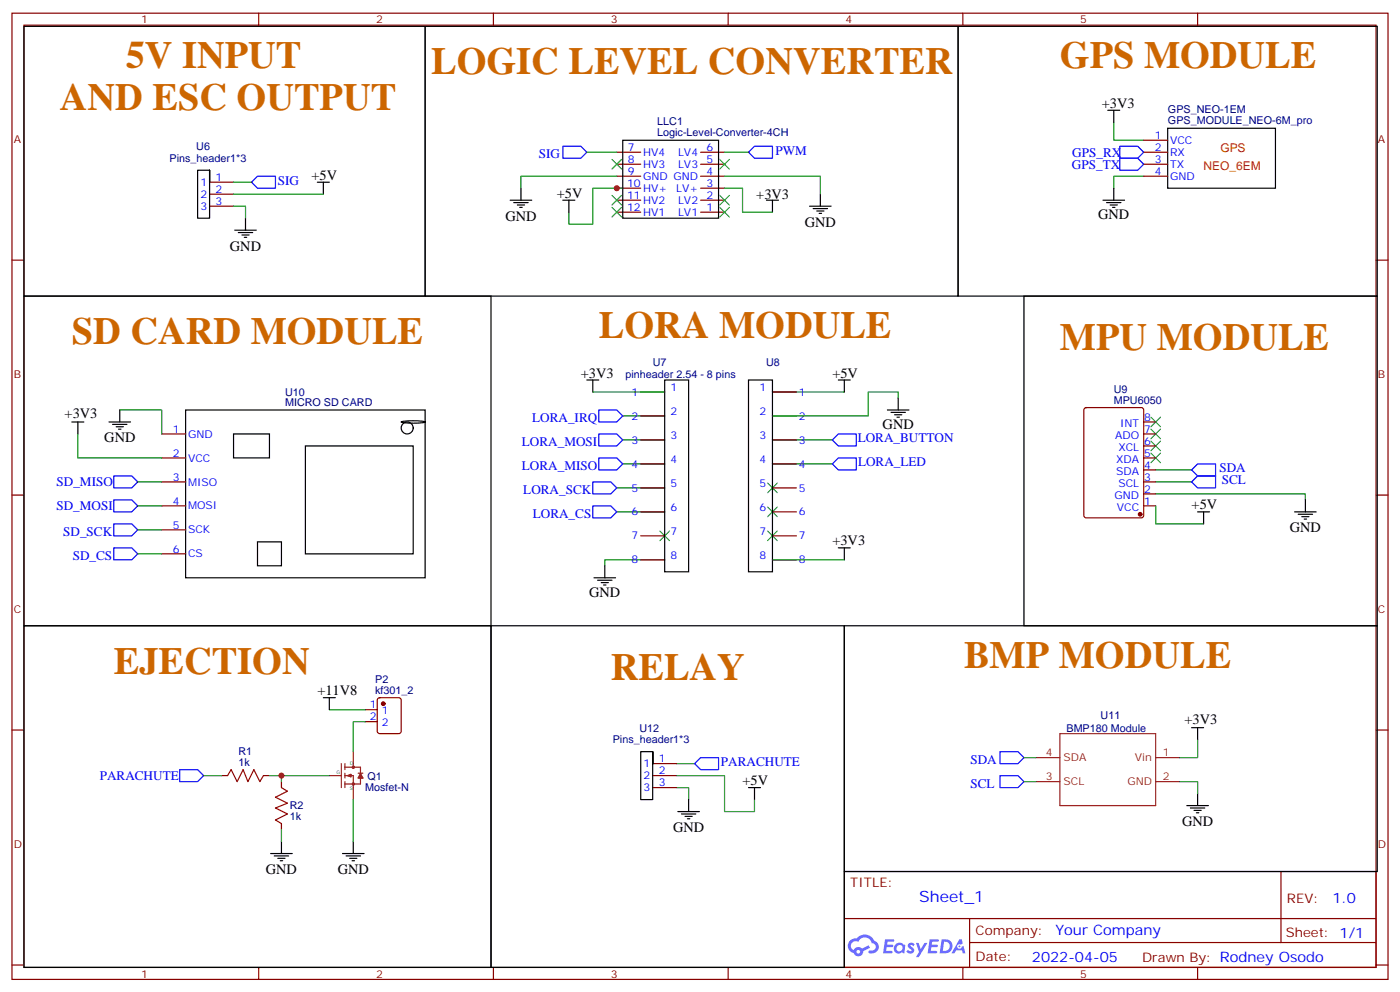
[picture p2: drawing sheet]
<svg xmlns="http://www.w3.org/2000/svg" width="412mm" height="292mm" viewBox="0 0 412 292" stroke-linecap="round" stroke-linejoin="round" font-family="sans-serif">
<g fill="none" stroke="#870000" stroke-width=".35">
<path d="M3.5 3.9h405.4v284.3h-405.4zM7.1 7.4h398.2v277.3h-398.2zM76.2 3.9v3.5M145.3 3.9v3.5M214.5 3.9v3.5M283.6 3.9v3.5M352.8 3.9v3.5M3.5 76.6h3.6M405.3 76.6h3.6M3.5 145.7h3.6M405.3 145.7h3.6M3.5 214.8h3.6"/>
<path d="M405.3 214.8h3.6M248.7 256.5h156.6v28.2h-156.6zM377.3 256.5v20.9M248.7 270.3h156.5M285.6 277.4h119.6M285.6 270.3v14.1M3.5 284h3.6M76.2 284.7v3.5M145.3 284.7v3.5M214.5 284.7v3.5M283.6 284.7v3.5M352.8 284.7v3.5"/>
<path d="M405.3 284h3.6"/>
</g>
<g fill="#5487ff">
<path d="M267.7 277.6a1.22 1.22 0 0 1 1.7 .3l-.4 .6a.47 .47 0 0 0-.3-.4 .47 .47 0 0 0-.5 .2l.1 .2a1.14 1.14 0 0 1 .8 1.8 1.14 1.14 0 0 1-1.9-.1l-.2-.1 .5-.6 .7 .4a.29 .29 0 0 0 .3-.2 .29 .29 0 0 0-.2-.3 1.04 1.04 0 0 1-.6-1.8z"/>
<path d="M260.7 276.4h2.4l.3 .2-.2 .5h-1.8l-.1 .9h1.5l.3 .4-.3 .3h-1.6l-.2 1.1 1.7 .1 .2 .3-.2 .3-2.6 .1z"/>
<path d="M273.8 276.4h2.4l.3 .2-.1 .5h-1.8l-.2 .9h1.6l.3 .4-.4 .3h-1.6l-.1 1.1 1.7 .1 .2 .3-.2 .3h-2.6z"/>
<path d="M282.6 276.4h.7l.3 1.3-.6 .3a.69 .69 0 0 0-1 .2 .69 .69 0 0 0 .4 1 .69 .69 0 0 0 .9-.6l.5-.3 .6 2.2h-.8l-.2-.8h-1.8l-.5 .8h-.8z"/>
<path d="M269.8 277.5h.8l.6 1.8 1.1-1.8h.9l-2.6 4.2h-.8l.9-1.6z"/>
<path d="M277.4 276.4l-.6 4.2h1.3a2.11 2.11 0 0 0 2.5-2.2 2.11 2.11 0 0 0-2.5-2zM278.1 277.1a1.39 1.39 0 0 1 1.7 1.5 1.39 1.39 0 0 1-1.8 1.2h-.3z"/>
<path d="M263.7 278a1.54 1.54 0 0 0-.1 2.2 1.54 1.54 0 0 0 2.2 .1l.6 .3 .3-2.3-.2-.3h-.4a1.49 1.49 0 0 0-2.4 0zM264 279a.94 .94 0 0 1 1.8 0 .94 .94 0 0 1-1.8 0z"/>
<path d="M250.4 276.8a2.18 2.18 0 0 0 1.1 3.7 1.44 1.44 0 0 0 1.6 .9 1.44 1.44 0 0 0 1.2-1.5l2-1-.5-.7-1.9 1a1.47 1.47 0 0 0-2.4 .4 1.39 1.39 0 0 1-.7-1.9 1.39 1.39 0 0 1 2-.5 2.12 2.12 0 0 1 2.2-1.3 2.12 2.12 0 0 1 1.9 1.7 1.14 1.14 0 0 1 1.1 1.4 1.14 1.14 0 0 1-1.7 .7 .43 .43 0 0 0-.5 .4 .43 .43 0 0 0 .4 .5 1.98 1.98 0 0 0 2.5-1.3 1.98 1.98 0 0 0-1.2-2.5 3.1 3.1 0 0 0-5.3-.7l-.9 .1zM252.3 280.1a.55 .55 0 0 1 1.1 0 .55 .55 0 0 1-1.1 0z"/>
<circle cx="282.6" cy="278.5" r=".26"/>
</g>
<g fill="none" stroke="#3c3" stroke-width=".35">
<path d="M180.3 46.9l2.8 2.8M180.3 57.5l2.8 2.8M183.1 46.9l-2.8 2.8M183.1 57.5l-2.8 2.8M212 46.9l2.8 2.8M212 57.5l2.8 2.8M214.8 46.9l-2.8 2.8M214.8 57.5l-2.8 2.8M180.3 61l2.8 2.9M183.1 61l-2.8 2.9M212 61l2.8 2.9M214.8 61l-2.8 2.9"/>
<path d="M339 122.8l2.8 2.8M339 126.3l2.8 2.8M339 129.8l2.8 2.8M339 133.3l2.8 2.9M341.8 122.8l-2.8 2.8M341.8 126.3l-2.8 2.8M341.8 129.8l-2.8 2.8M341.8 133.3l-2.8 2.9M194.4 156.3l2.8 2.8M197.2 156.3l-2.8 2.8M226.1 156.3l2.9 2.8M226.1 149.2l2.9 2.8"/>
<path d="M226.1 142.2l2.9 2.8M229 156.3l-2.9 2.8M229 149.2l-2.9 2.8M229 142.2l-2.9 2.8"/>
</g>
<g fill="none" stroke="#008700" stroke-width=".35">
<path d="M328.1 36v5.3h8.8M68.8 53.6h5.3M68.8 57.2h26.4M172.9 44.8h8.8M181.7 51.9h-28.2v3.5M183.4 55.4h-8.8v10.6h-7v-3.6M213.4 51.9h28.3v5.3M213.4 55.4h5.3v7h8.8M213.4 44.8h7.1M336.9 51.9h-8.8v3.5M68.8 60.7h3.5v3.5M174.6 115.4h21.2"/>
<path d="M227.5 115.4h21.2M264.6 117.1v-1.7h-8.8v7h-28.3M22.9 127.7v7.1h24.7M35.3 120.6h12.3v7.1M183.4 136.5h12.4M183.4 129.5h12.4M183.4 122.4h12.4M227.5 136.5h17.7M227.5 129.5h17.7M340.4 138.3h10.6M40.6 141.8h7M40.6 148.9h7"/>
<path d="M40.6 155.9h7M181.7 143.6h14.1M181.7 150.6h14.1M340.4 145.3h44.1v1.8M340.4 148.9v5.3h14.1M340.4 141.8h10.6M40.6 163h7M195.8 164.7h-17.6v1.8M227.5 164.7h21.2M97 208.8h10.6M107.6 212.4h-3.5v8.8M352.8 217.7v5.3h-5.3"/>
<path d="M60 228.2h5.3M79.4 228.2h3.5v1.8M82.9 228.2h14.1M104.1 235.3v12.3M199.3 231.8h3.5v3.5M199.3 228.2h14.1v10.6h8.8v-3.5M199.3 224.7h5.3M301.6 223h3.6M301.6 230h3.6M347.5 230h5.3v3.5M82.9 244.1v3.5"/>
</g>
<g fill="none" stroke="#870000" stroke-width=".35">
<path d="M61.7 53.6h7.1M61.7 57.2h7.1M181.7 51.9h7M181.7 48.3h7M181.7 44.8h7M181.7 58.9h7M181.7 55.4h7M206.4 51.9h7M206.4 48.3h7M206.4 44.8h7M206.4 58.9h7M206.4 55.4h7"/>
<path d="M336.9 51.9h7.1M336.9 48.3h7.1M336.9 44.8h7.1M336.9 41.3h7.1M61.7 60.7h7.1M181.7 62.4h7M206.4 62.4h7M188.7 115.4h7.1M227.5 115.4h7.1M47.6 127.7h7.1M47.6 134.8h7.1M188.7 122.4h7.1"/>
<path d="M188.7 129.5h7.1M188.7 136.5h7.1M227.5 122.4h7.1M227.5 129.5h7.1M227.5 136.5h7.1M319.5 120.2l.5-.3h16.2l.6 .5 .1 31.3-.5 .6-16.4 .1-.7-.5v-31.3zM336.9 124.2h3.5M336.9 127.7h3.5M336.9 131.2h3.5M336.9 134.8h3.5M336.9 138.3h3.5M47.6 141.8h7.1"/>
<path d="M47.6 148.9h7.1M47.6 155.9h7.1M188.7 143.6h7.1M188.7 150.6h7.1M188.7 157.7h7.1M227.5 143.6h7.1M227.5 150.6h7.1M227.5 157.7h7.1M336.9 141.8h3.5M336.9 145.3h3.5M336.9 148.9h3.5M47.6 163h7.1"/>
<path d="M188.7 164.7h7.1M227.5 164.7h7.1M107.6 208.8h3.5M107.6 212.4h3.5M111.4 205.5l.4-.2h5.7l.6 .4 .1 9.5-.5 .6-5.9 .1-.6-.5-.1-9.4zM65.3 228.2h1.7M77.6 228.2h1.8M82.9 230v1.8M192.3 228.2h7M192.3 224.7h7M192.3 231.8h7M82.9 242.4v1.7"/>
</g>
<g fill="#870000" stroke="#870000" stroke-width=".35">
<circle cx="335.8" cy="151.3" r=".53"/>
<circle cx="112.9" cy="207.1" r=".53"/>
</g>
<g fill="none" stroke="#00f" stroke-width=".35">
<path d="M74.1 53.6l1.7-1.7h5.3v3.5h-5.3zM165.8 43h5.3l1.8 1.8-1.8 1.8h-5.3zM220.5 44.8l1.7-1.8h5.3v3.6h-5.3zM329.8 46.6h5.3l1.8 1.7-1.8 1.8h-5.3zM329.8 43h5.3l1.8 1.8-1.8 1.8h-5.3zM176.4 120.6h5.3l1.7 1.8-1.7 1.8h-5.3zM176.4 127.7h5.3l1.7 1.8-1.7 1.7h-5.3zM176.4 134.8h5.3l1.7 1.7-1.7 1.8h-5.3zM245.2 129.5l1.7-1.8h5.3v3.5h-5.3zM245.2 136.5l1.7-1.7h5.3v3.5h-5.3zM351 138.3l1.8-1.8h5.3v3.6h-5.3zM33.5 140.1h5.3l1.8 1.7-1.8 1.8h-5.3z"/>
<path d="M33.5 147.1h5.3l1.8 1.8-1.8 1.7h-5.3zM33.5 154.2h5.3l1.8 1.7-1.8 1.8h-5.3zM174.6 148.9h5.3l1.8 1.7-1.8 1.8h-5.3zM174.6 141.8h5.3l1.8 1.8-1.8 1.7h-5.3zM351 141.8l1.8-1.7h5.3v3.5h-5.3zM33.5 161.2h5.3l1.8 1.8-1.8 1.7h-5.3zM52.9 226.5h5.3l1.8 1.7-1.8 1.8h-5.3zM204.6 224.7l1.8-1.7h5.3v3.5h-5.3zM294.6 228.2h5.3l1.7 1.8-1.7 1.8h-5.3zM294.6 221.2h5.3l1.7 1.8-1.7 1.7h-5.3z"/>
</g>
<g fill="none" stroke="#000" stroke-width=".35">
<path d="M7.1 7.8h118.1v79.3h-118.1zM125.2 7.8h157v79.3h-157zM282.2 7.8h123.5v79.3h-123.5zM326.3 32.5h3.5M328.1 32.5v3.5M344 37.7h31.7v17.7h-31.7zM58.2 50.1h3.5v14.1h-3.5zM93.5 53.6h3.5M95.2 53.6v3.6M150.3 58.9h6.3M151.3 59.6h4.3M153.5 55.4v3.5"/>
<path d="M165.8 58.9h3.5M167.6 58.9v3.5M183.4 41.3h28.3v22.9h-28.3zM225.8 58.9h3.5M227.5 58.9v3.5M241.7 57.2v3.5M324.9 58.9h6.4M326 59.6h4.2M328.1 55.4v3.5M69.1 67.7h6.4M70.2 68.4h4.2M71.3 69.1h2.1"/>
<path d="M72 69.8h.7M72.3 64.2v3.5M152.4 60.3h2.1M153.1 61h.7M238.5 60.7h6.3M239.5 61.4h4.3M240.6 62.1h2.1M241.3 62.8h.7M327 60.3h2.1M327.7 61h.7M7.1 87.1h137.5v97h-137.5zM301.6 87.1h104.1v97h-104.1z"/>
<path d="M172.9 111.8h3.5M174.6 111.8v3.6M195.8 111.8h7v56.5h-7zM220.5 111.8h7v56.5h-7zM246.9 111.8h3.6M248.7 111.8v3.6M264.6 117.1v3.5M21.2 124.2h3.5M22.9 124.2v3.5M32.1 124.2h6.4M33.2 124.9h4.2M34.2 125.6h2.1"/>
<path d="M34.9 126.3h.7M35.3 120.6v3.6M54.7 120.6h70.5v49.4h-70.5zM68.8 127.7h10.6v7.1h-10.6zM90 131.2h31.7v31.8h-31.7zM118.2 124.2a17.8 17.8 0 0 1 7 0 17.8 17.8 0 0 1-7 0zM261.4 120.6h6.4M262.5 121.4h4.2M263.5 122.1h2.1M264.2 122.8h.7M75.8 159.5h7.1v7h-7.1zM352.8 150.6h3.5"/>
<path d="M354.5 150.6v3.6M381.4 150.6h6.3M382.4 151.3h4.2M383.5 152h2.1M384.2 152.8h.7M384.5 147.1v3.5M175 170h6.3M176 170.7h4.3M177.1 171.4h2.1M177.8 172.2h.7M178.2 166.5v3.5M246.9 161.2h3.6"/>
<path d="M248.7 161.2v3.5M7.1 184.1h137.5v100.6h-137.5zM144.6 184.1h104.1v100.6h-104.1zM248.7 184.1h157v72.4h-157zM95.2 205.3h3.6M97 205.3v3.5M351 214.1h3.5M352.8 214.1v3.6M188.7 221.2h3.6v14.1h-3.6zM199.7 238.8h6.3M200.7 239.5h4.3M202.8 235.3v3.5"/>
<path d="M220.5 231.8h3.5M222.2 231.8v3.5M349.6 237.1h6.4M350.7 237.8h4.2M351.7 238.5h2.1M352.4 239.2h.7M352.8 233.5v3.6M79.7 251.2h6.4M80.8 251.9h4.2M81.8 252.6h2.2M82.5 253.3h.8M82.9 247.6v3.6"/>
<path d="M100.9 251.2h6.3M102 251.9h4.2M103 252.6h2.1M103.7 253.3h.7M104.1 247.6v3.6M201.8 240.2h2.1M202.5 240.9h.7"/>
<circle cx="119.9" cy="125.9" r="1.76"/>
</g>
<g fill="none" stroke="#8c2424" stroke-width=".35">
<path d="M312.2 215.9h28.2v21.2h-28.2zM97 228.2h3.5M100.5 224.7v7.1M101.6 228.2h2.5v7.1M101.6 225.8h4.6v4.9h-4.6M101.6 224.7v1.8M101.6 227.5v1.5M101.6 230v1.8M103.4 227.9l-1.1 .3 1.1 .4M103.4 227.9v.7M103.4 227.9l-.7 .3 .7 .4M103.4 227.9l-.4 .3"/>
<path d="M104.1 221.2v4.6M105.5 227.5h1.4M106.2 227.5l.7 1.5h-1.4zM106.2 228.2l-.4 .8M106.2 228.2l.3 .8M106.2 228.2l-.4 .4M106.2 228.2l.3 .4M305.2 223h7M305.2 230h7M340.4 223h7.1M340.4 230h7.1"/>
<circle cx="104.1" cy="230.7" r=".35"/>
<circle cx="104.1" cy="225.8" r=".35"/>
</g>
<path d="M67 228.2l1.1-1.7 1.7 3.5 1.8-3.5 1.4 3.5 1.8-3.5 1.8 3.5 1-1.8M82.9 231.8l1.8 1-3.6 1.8 3.6 1.8-3.6 1.4 3.6 1.7-3.6 1.8 1.8 1.1" fill="none" stroke="#a10000" stroke-width=".35"/>
<g fill="#c00">
<circle cx="82.9" cy="228.2" r=".88"/>
<circle cx="181.7" cy="55.4" r=".88"/>
</g>
<g font-size="11.3" fill="#c60">
<text x="37" y="20.1">5V INPUT</text>
<text x="127" y="21.9">LOGIC LEVEL CONVERTER</text>
<text x="312.2" y="20.1">GPS MODULE</text>
<text x="17.6" y="32.5">AND ESC OUTPUT</text>
<text x="21.2" y="101.2">SD CARD MODULE</text>
<text x="176.4" y="99.5">LORA MODULE</text>
<text x="312.2" y="103">MPU MODULE</text>
<text x="284" y="196.5">BMP MODULE</text>
<text x="33.5" y="198.3">EJECTION</text>
<text x="179.9" y="200">RELAY</text>
</g>
<text font-size="4.6" fill="#00f" x="270.8" y="265.5">Sheet_1</text>
<g font-size="4.2">
<text x="324.6" y="31.8">+3V3</text>
<text x="91.7" y="52.9">+5V</text>
<text x="164" y="58.2">+5V</text>
<text x="222.8" y="58.6">+3V3</text>
<text x="148.9" y="64.9">GND</text>
<text x="323.5" y="64.6">GND</text>
<text x="237.1" y="66.7">GND</text>
<text x="67.7" y="73.7">GND</text>
<text x="171.1" y="111.1">+3V3</text>
<text x="245.2" y="111.1">+5V</text>
<text x="19" y="123">+3V3</text>
<text x="30.7" y="130.2">GND</text>
<text x="260" y="126.3">GND</text>
<text x="351" y="149.9">+5V</text>
<text x="245.2" y="160.5">+3V3</text>
<text x="379.9" y="156.6">GND</text>
<text x="173.6" y="175.7">GND</text>
<text x="93.5" y="204.6">+11V8</text>
<text x="348.9" y="213">+3V3</text>
<text x="218.7" y="231.1">+5V</text>
<text x="198.3" y="244.8">GND</text>
<text x="348.2" y="243.1">GND</text>
<text x="78.3" y="257.2">GND</text>
<text x="99.5" y="257.2">GND</text>
</g>
<g font-size="4.2" fill="#00f">
<text x="392.5" y="265.7">1.0</text>
<text x="310.9" y="275.3">Your Company</text>
<text x="304" y="283.1">2022-04-05</text>
</g>
<g font-size="3.9" fill="#00f">
<text x="158.7" y="46.5">SIG</text>
<text x="228.5" y="45.6">PWM</text>
<text x="315.9" y="46.1">GPS_RX</text>
<text x="315.8" y="49.6">GPS_TX</text>
<text x="81.8" y="54.3">SIG</text>
<text x="156.8" y="124.2">LORA_IRQ</text>
<text x="153.7" y="131.2">LORA_MOSI</text>
<text x="252.7" y="130.2">LORA_BUTTON</text>
<text x="252.8" y="137.2">LORA_LED</text>
<text x="16.7" y="143.1">SD_MISO</text>
<text x="153.7" y="138.3">LORA_MISO</text>
<text x="359.2" y="138.9">SDA</text>
<text x="359.9" y="142.4">SCL</text>
<text x="154.1" y="145.3">LORA_SCK</text>
<text x="16.6" y="150.1">SD_MOSI</text>
<text x="156.9" y="152.4">LORA_CS</text>
<text x="18.6" y="157.7">SD_SCK</text>
<text x="21.4" y="164.7">SD_CS</text>
<text x="212.4" y="225.4">PARACHUTE</text>
<text x="285.8" y="224.8">SDA</text>
<text x="29.4" y="229.5">PARACHUTE</text>
<text x="285.8" y="231.9">SCL</text>
</g>
<g font-size="3.9" fill="#800">
<text x="250.5" y="261.1">TITLE:</text>
<text x="379.1" y="265.7">REV:</text>
<text x="287.4" y="275.3">Company:</text>
<text x="378.7" y="275.9">Sheet: 1/1</text>
<text x="287.4" y="282.9">Date:</text>
<text x="336.4" y="283">Drawn By: Rodney Osodo</text>
</g>
<g font-size="3.5" fill="#f00">
<text x="359.5" y="44.8">GPS</text>
<text x="354.5" y="50.1">NEO_6EM</text>
</g>
<g font-size="3.2" fill="#800">
<text x="41.6" y="6.9">1</text>
<text x="110.8" y="6.9">2</text>
<text x="179.9" y="6.9">3</text>
<text x="249.1" y="6.9">4</text>
<text x="318.2" y="6.9">5</text>
<text x="4.1" y="42">A</text>
<text x="405.9" y="42">A</text>
<text x="4.1" y="111.1">B</text>
<text x="405.9" y="111.1">B</text>
<text x="4.1" y="180.3">C</text>
<text x="405.9" y="180.3">C</text>
<text x="4.1" y="249.4">D</text>
<text x="405.9" y="249.4">D</text>
<text x="41.6" y="287.7">1</text>
<text x="110.8" y="287.7">2</text>
<text x="179.9" y="287.7">3</text>
<text x="249.1" y="287.7">4</text>
<text x="318.2" y="287.7">5</text>
</g>
<g font-size="3.2" fill="#000080">
<text x="344.1" y="33.4">GPS_NEO-1EM</text>
<text x="193.6" y="40">Logic-Level-Converter-4CH</text>
<text x="193.6" y="36.9">LLC1</text>
<text x="344.1" y="36.6">GPS_MODULE_NEO-6M_pro</text>
<text x="50" y="47.6">Pins_header1*3</text>
<text x="57.8" y="44.2">U6</text>
<text x="192.3" y="107.6">U7</text>
<text x="225.6" y="107.7">U8</text>
<text x="184.3" y="111.2">pinheader 2.54 - 8 pins</text>
<text x="84" y="119.6">MICRO SD CARD</text>
<text x="84" y="116.4">U10</text>
<text x="328.1" y="118.9">MPU6050</text>
<text x="328.1" y="115.7">U9</text>
<text x="110.5" y="201.1">P2</text>
<text x="110.5" y="204.3">kf301_2</text>
<text x="188.3" y="215.3">U12</text>
<text x="314.2" y="215.3">BMP180 Module</text>
<text x="324.2" y="211.6">U11</text>
<text x="180.5" y="218.7">Pins_header1*3</text>
<text x="70.2" y="225.4">1k</text>
<text x="70.2" y="222.2">R1</text>
<text x="107.6" y="232.7">Mosfet-N</text>
<text x="108.3" y="229.6">Q1</text>
<text x="85.4" y="238.2">R2</text>
<text x="85.4" y="241.4">1k</text>
</g>
<g font-size="3.2" fill="#00f">
<text x="340.2" y="40.9">1</text>
<text x="185" y="44.4">7</text>
<text x="185" y="48">8</text>
<text x="189.4" y="45.9">HV4</text>
<text x="199.7" y="45.9">LV4</text>
<text x="208.1" y="48">5</text>
<text x="208.1" y="44.4">6</text>
<text x="340.2" y="48">3</text>
<text x="340.2" y="44.4">2</text>
<text x="344.7" y="45.9">RX</text>
<text x="344.7" y="42.3">VCC</text>
<text x="63.5" y="53.3">1</text>
<text x="185" y="51.5">9</text>
<text x="189.4" y="49.4">HV3</text>
<text x="189.4" y="52.9">GND GND</text>
<text x="199.7" y="49.4">LV3</text>
<text x="208.1" y="51.5">4</text>
<text x="340.2" y="51.5">4</text>
<text x="344.7" y="52.9">GND</text>
<text x="344.7" y="49.4">TX</text>
<text x="59" y="54.7">1</text>
<text x="59" y="58.2">2</text>
<text x="63.5" y="56.8">2</text>
<text x="184.7" y="55">10</text>
<text x="184.7" y="58.6">11</text>
<text x="189.4" y="56.4">HV+</text>
<text x="189.4" y="60">HV2</text>
<text x="199.1" y="56.4">LV+</text>
<text x="199.7" y="60">LV2</text>
<text x="208.1" y="58.6">2</text>
<text x="208.1" y="55">3</text>
<text x="59" y="61.7">3</text>
<text x="63.5" y="60.3">3</text>
<text x="184.7" y="62.1">12</text>
<text x="189.4" y="63.5">HV1</text>
<text x="199.7" y="63.5">LV1</text>
<text x="208.1" y="62.1">1</text>
<text x="186" y="116.4">1</text>
<text x="197.6" y="115">1</text>
<text x="223.8" y="115">1</text>
<text x="235.3" y="116.4">1</text>
<text x="186" y="123.5">2</text>
<text x="197.6" y="122.1">2</text>
<text x="223.8" y="122.1">2</text>
<text x="235.3" y="123.5">2</text>
<text x="329.9" y="125.6">INT</text>
<text x="337.1" y="123.8">8</text>
<text x="50.9" y="127.4">1</text>
<text x="55.4" y="128.8">GND</text>
<text x="186" y="130.5">3</text>
<text x="197.6" y="129.1">3</text>
<text x="223.8" y="129.1">3</text>
<text x="235.3" y="130.5">3</text>
<text x="328.5" y="129.1">ADO</text>
<text x="337.1" y="127.4">7</text>
<text x="337.1" y="130.9">6</text>
<text x="50.9" y="134.4">2</text>
<text x="55.4" y="135.8">VCC</text>
<text x="186" y="137.6">4</text>
<text x="197.6" y="136.2">4</text>
<text x="223.8" y="136.2">4</text>
<text x="235.3" y="137.6">4</text>
<text x="328.8" y="136.2">XDA</text>
<text x="329.4" y="132.6">XCL</text>
<text x="337.1" y="134.4">5</text>
<text x="337.1" y="137.9">4</text>
<text x="50.9" y="141.5">3</text>
<text x="55.4" y="142.9">MISO</text>
<text x="197.6" y="143.2">5</text>
<text x="223.8" y="143.2">5</text>
<text x="328.8" y="139.7">SDA</text>
<text x="329.4" y="143.2">SCL</text>
<text x="337.1" y="141.5">3</text>
<text x="50.9" y="148.5">4</text>
<text x="55.4" y="149.9">MOSI</text>
<text x="186" y="144.6">5</text>
<text x="235.3" y="144.6">5</text>
<text x="328.3" y="146.8">GND</text>
<text x="337.1" y="145">2</text>
<text x="337.1" y="148.5">1</text>
<text x="50.9" y="155.6">5</text>
<text x="186" y="151.7">6</text>
<text x="197.6" y="150.3">6</text>
<text x="223.8" y="150.3">6</text>
<text x="235.3" y="151.7">6</text>
<text x="329" y="150.3">VCC</text>
<text x="55.4" y="157">SCK</text>
<text x="186" y="158.8">7</text>
<text x="197.6" y="157.3">7</text>
<text x="223.8" y="157.3">7</text>
<text x="235.3" y="158.8">7</text>
<text x="50.9" y="162.6">6</text>
<text x="55.4" y="164">CS</text>
<text x="186" y="165.8">8</text>
<text x="197.6" y="164.4">8</text>
<text x="223.8" y="164.4">8</text>
<text x="235.3" y="165.8">8</text>
<text x="108.9" y="208.5">1</text>
<text x="108.9" y="212">2</text>
<text x="112.4" y="210.3">1</text>
<text x="112.4" y="213.8">2</text>
<text x="189.5" y="225.8">1</text>
<text x="194" y="224.4">1</text>
<text x="194" y="227.9">2</text>
<text x="189.5" y="229.3">2</text>
<text x="189.5" y="232.8">3</text>
<text x="194" y="231.4">3</text>
</g>
<g font-size="3.2" fill="#8d2323">
<text x="308.1" y="222.6">4</text>
<text x="313.3" y="224">SDA</text>
<text x="334.3" y="224">Vin</text>
<text x="342.5" y="222.6">1</text>
<text x="308.1" y="229.7">3</text>
<text x="313.3" y="231.1">SCL</text>
<text x="332.1" y="231.1">GND</text>
<text x="342.5" y="229.7">2</text>
</g>
<g font-size="1.4" fill="#238d23">
<text x="99.1" y="227.9">G</text>
<text x="103" y="225.1">D</text>
<text x="103" y="232.5">S</text>
</g>
</svg>
